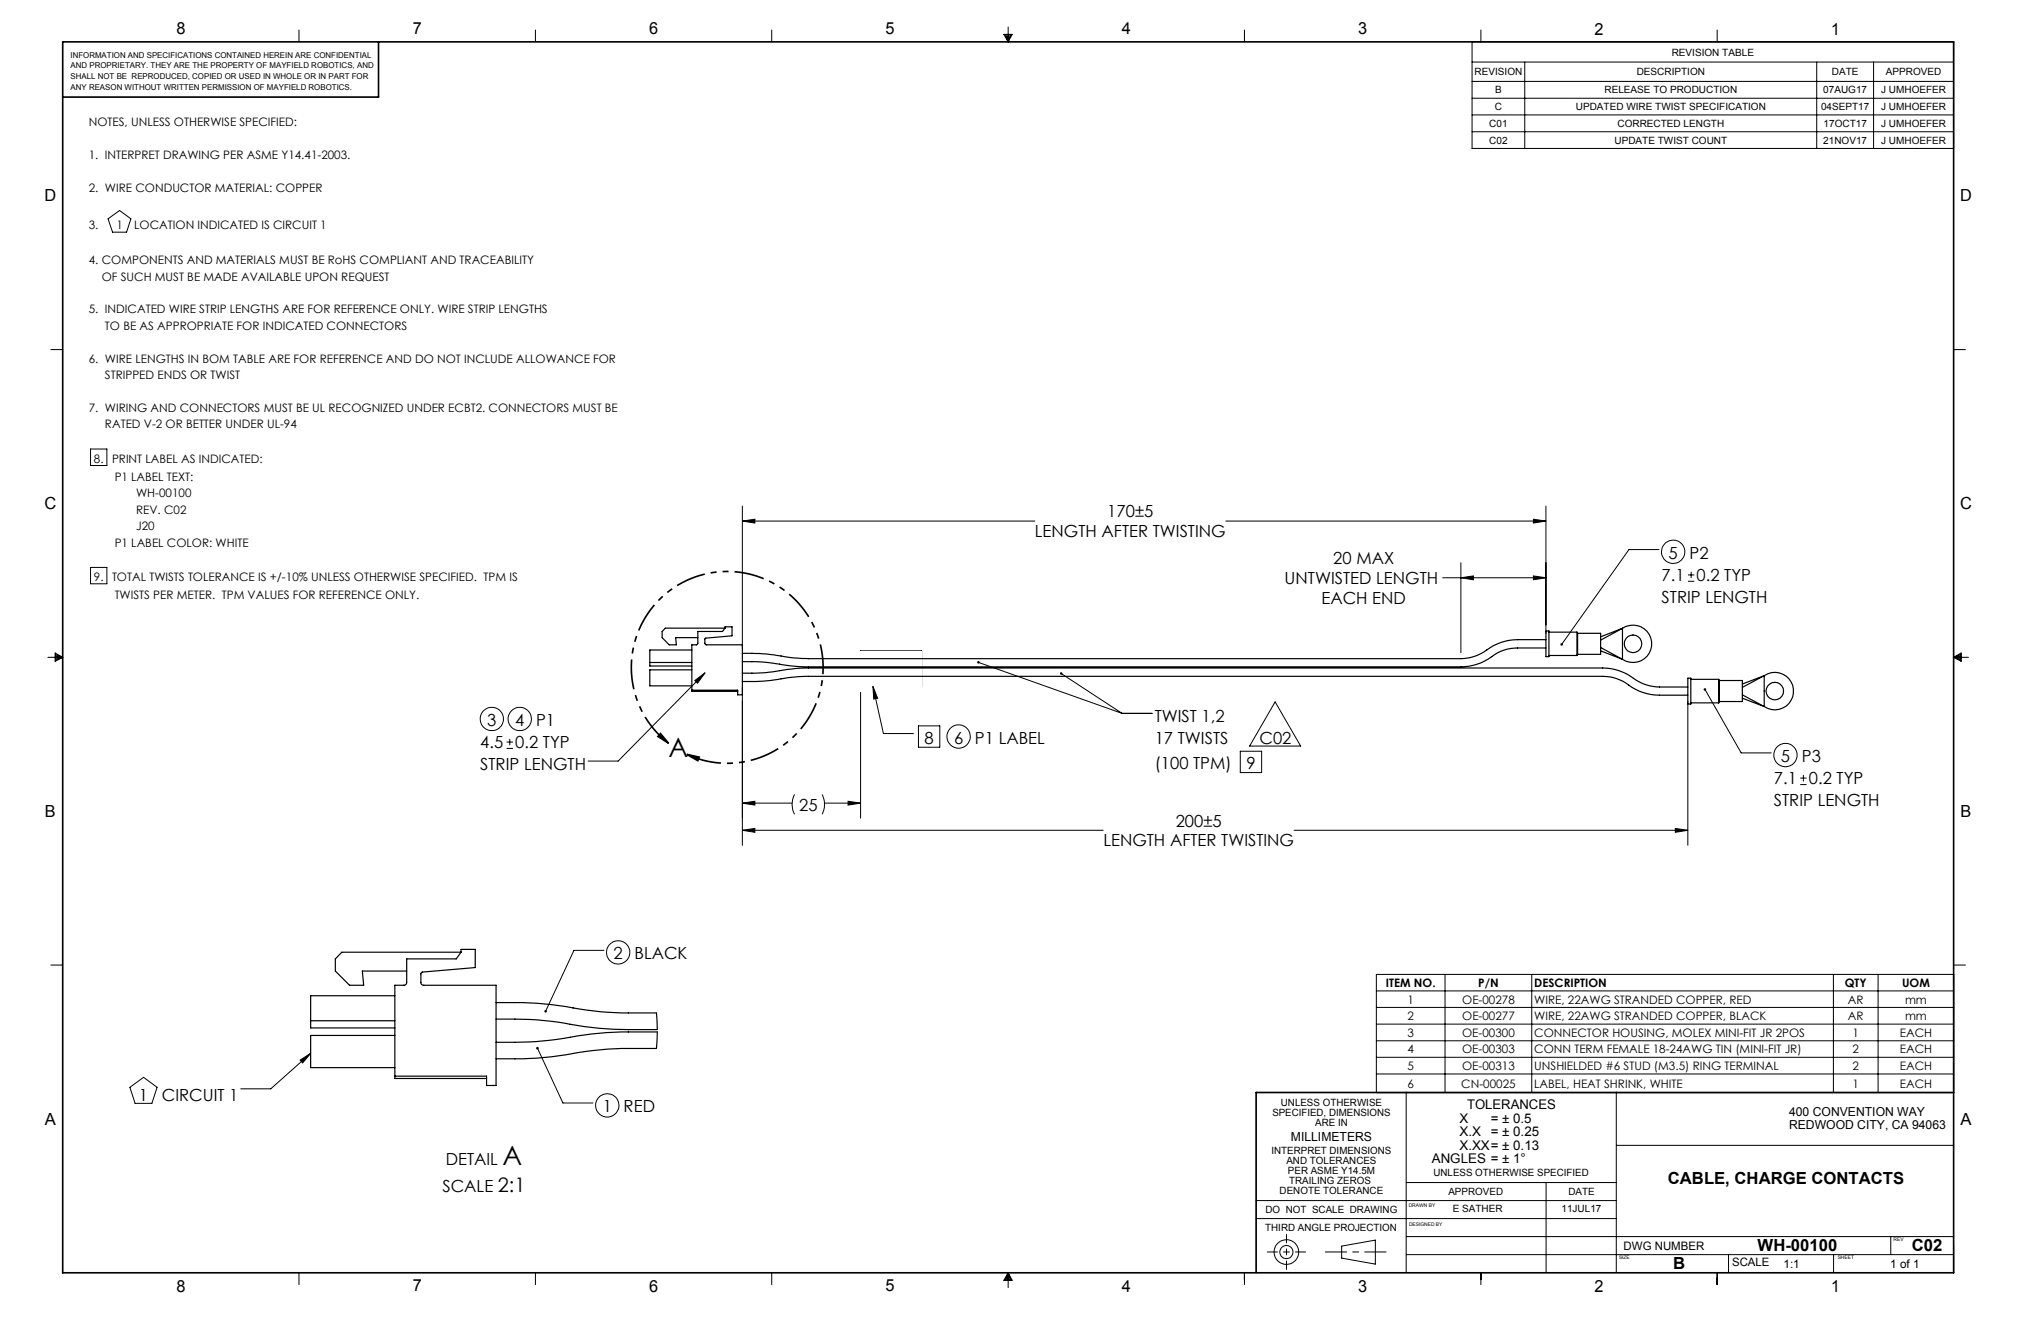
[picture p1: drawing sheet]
<svg xmlns="http://www.w3.org/2000/svg" width="432mm" height="279mm" viewBox="0 0 432 279" stroke-linecap="round" stroke-linejoin="round" font-family="sans-serif">
<g fill="none" stroke="#000" stroke-width=".21">
<path d="M63.3 6.4v2.5M113.3 6.4v2.5M163.3 6.4v2.5M212.4 7.3h1.7l-.8 1.6zM212.7 7.3l.6 1.6M213 7.3l.3 1.6M213.3 5.7v3.2M213.5 7.3l-.2 1.6M213.9 7.3l-.6 1.6M263.3 6.4v2.5M313.3 6.4v2.5M363.3 6.4v2.5"/>
<path d="M10.8 73.9h2.5M413.3 73.9h2.5M157.1 110.2l2.6-.4v.8zM157.1 107v30.2M157.1 110.2h61.8M259.3 110.2h67.8M309.1 119v19M324.4 109.8l2.7 .4-2.7 .4zM327.1 107v27M10.1 139h3.2M11.7 138.1l1.6 .9-1.6 .9zM11.7 138.4l1.6 .6"/>
<path d="M11.7 138.7l1.6 .3M13.3 139l-1.6 .6M13.3 139l-1.6 .3M182.1 137.7h12.9v7.5h-12.9zM305.2 122.2h21.9M309.1 122.2l2.6-.4v.8zM324.4 121.8l2.7 .4-2.7 .4zM413.3 139h3.2M413.3 139l1.6-.9v1.8zM413.3 139l1.6 .6M413.3 139l1.6 .3M414.9 138.4l-1.6 .6"/>
<path d="M414.9 138.7l-1.6 .3M157.1 145.4v33.4M357.1 148.3v30.5M157.1 175.6l2.6-.4v.8zM157.1 175.6h76.3M168.1 168a4.4 4.4 0 0 0 0 4.2M174 168a4.7 4.7 0 0 1 0 4.2M273.8 175.6h83.3M354.4 175.2l2.7 .4-2.7 .4zM10.8 204.1h2.5M413.3 204.1h2.5M297.5 231.1v38.1"/>
<path d="M341.9 231.1v38.1M265.7 257.7h76.2M265.7 253.9h76.2M297.5 250.1h44.4M327.1 250.1v19.1M341.9 242.3h71.4M63.3 269.2v2.5M113.3 269.2v2.5M163.3 269.2v2.5M213.3 269.2v3.1M213.3 269.2l.8 1.6h-1.7zM213.3 269.2l-.6 1.6"/>
<path d="M213.3 269.2l-.3 1.6M213.3 269.2l.6 1.6M213.3 269.2l.2 1.6M263.3 269.2v2.5M283.8 263.6l7.2-1.3v5.1l-7.2-1.3zM297.5 265.4h115.8M297.5 261.5h115.8M313.3 269.2v2.5M363.3 269.2v2.5M365.7 265.4v3.8M387.9 265.4v3.8M400 261.5v3.9"/>
<path d="M413.3 263.6v5.6"/>
<circle cx="272.2" cy="264.8" r="2.6"/>
<circle cx="272.2" cy="264.8" r="1.38"/>
</g>
<path d="M293.2 264.8h-12.8" fill="none" stroke="#000" stroke-width=".21" stroke-dasharray="15.2 1.3 1.3 1.3" stroke-dashoffset="10.7"/>
<path d="M276.2 264.8h-8.1" fill="none" stroke="#000" stroke-width=".21" stroke-dasharray="15.2 1.3 1.3 1.3" stroke-dashoffset="13.1"/>
<path d="M272.2 268.5v-7.4" fill="none" stroke="#000" stroke-width=".21" stroke-dasharray="15.2 1.3 1.3 1.3" stroke-dashoffset="13.4"/>
<path d="M13.3 8.9h400v260.3h-400zM80.1 8.9v11.6h-66.8M413.3 231.1h-147.6v38.1" fill="none" stroke="#000" stroke-width=".35"/>
<path d="M157.1 110.2l2.6-.4v.8zM324.4 109.8l2.7 .4-2.7 .4zM354.4 175.2l2.7 .4-2.7 .4zM157.1 175.6l2.6-.4v.8zM309.1 122.2l2.6-.4v.8zM324.4 121.8l2.7 .4-2.7 .4z" fill="#000"/>
<path d="M182.1 137.7h12.9v7.5h-12.9z" fill-rule="evenodd" fill="#fff"/>
<g fill="none" stroke="#000" stroke-width=".21">
<path d="M311.4 8.9h101.9v22.5h-101.9zM311.4 13.1h101.9M311.4 17.2h101.9M322.6 13.1v18.3M384.4 13.1v18.3M396.4 13.1v18.3M311.4 20.8h101.9M311.4 24.3h101.9M311.4 27.9h101.9M22.9 46.3l2.4-1.8 2.4 1.8-.9 2.8h-3zM19.2 95h3.4v3.5h-3.4zM351 116.2h-6.4l-14.2 20.1"/>
<path d="M19.2 120h3.4v3.5h-3.4zM357.1 122.9h1.4M357.1 121.6h1.4M357.8 120.9v1.4M107.2 158.3h1.3M107.2 157h1.3M107.8 156.3v1.3M147 143.9l2.2-1.6-1.6 2.2zM149.2 142.3l-18.4 18.7h-6.4M157.1 148.2v24.8M182.1 146.4v26.6M184.7 145.2l1 2.5-.8 .1z"/>
<path d="M184.7 145.2l2.2 10h6.4M194.3 153.5h4.5v4.5h-4.5zM207 140.1l30.4 10.8M224.5 142.5l12.9 8.4M237.4 150.9h6.3M262.4 158.9h4.5v4.5h-4.5zM269.8 148.4l5.4 9.4h-10.8zM360.7 145.8l7.7 13.4h6.3M157.1 169.9l2.6-.4v.8zM157.1 169.9h10.5M174.4 169.9h7.7M179.4 169.5l2.7 .4-2.7 .4z"/>
<path d="M380.9 165.9h1.3M380.9 164.6h1.3M381.5 163.9v1.4M127.8 201h-6.4l-6 12.9M291.2 206.1h122.1v25h-122.1zM291.2 209.6h122.1M291.2 213.1h122.1M291.2 216.6h122.1M305.7 206.1v25M324.1 206.1v25M387.9 206.1v25M397.3 206.1v25"/>
<path d="M27.5 230l2.9-2.1 2.8 2.1-1.1 3.4h-3.5zM63.5 224.2l2.2-1.4-1.7 2zM65.7 222.8l-8.4 7.5h-6.4M113.7 221.7l5.4 11.6h6.3M291.2 220.1h122.1M291.2 223.6h122.1M291.2 227.2h122.1"/>
<circle cx="354" cy="116.7" r="2.47"/>
<circle cx="104.1" cy="152.1" r="2.46"/>
<circle cx="109.9" cy="152.1" r="2.46"/>
<circle cx="202.8" cy="155.8" r="2.46"/>
<circle cx="377.7" cy="159.7" r="2.46"/>
<circle cx="130.8" cy="201.4" r="2.46"/>
<circle cx="128.5" cy="233.8" r="2.46"/>
</g>
<path d="M145.3 159.6a20.3 20.3 0 0 0 28.8-18.7 20.3 20.3 0 0 0-29.3-17.9 20.3 20.3 0 0 0-3.3 34.2" fill="none" stroke="#000" stroke-width=".35" stroke-dasharray="6.3 1.3 1.3 1.3 1.3 1.3" stroke-dashoffset="-1.1" stroke-linecap="butt"/>
<path d="M141.5 157.2l-2.3-1.4 .5-.6 1.8 2M145.3 159.6l2.6 .5-.3 .8-2.3-1.3" fill="none" stroke="#000" stroke-width=".35" stroke-dasharray="6.3 1.3 1.3 1.3 1.3 1.3" stroke-linecap="butt"/>
<g fill="#000">
<path d="M139.7 155.2l1.8 2-2.3-1.4zM145.3 159.6l2.6 .5-.3 .8z"/>
<path d="M224.3 142.2l.2 .3-.2-.2a.28 .28 0 0 0 .3 .4 .28 .28 0 0 0 .2-.4 .28 .28 0 0 0-.5-.1zM206.8 139.9l.2 .2-.3-.1a.27 .27 0 0 0 .3 .3 .27 .27 0 0 0 .2-.4 .27 .27 0 0 0-.4 0zM330.2 136.1v.4l.2-.2-.2 .2a.27 .27 0 0 0 .5-.2 .27 .27 0 0 0-.5-.2zM360.5 145.6a.28 .28 0 0 0 0 .5 .28 .28 0 0 0 .4-.2 .28 .28 0 0 0-.3-.3l.1 .2zM147 143.9l2.2-1.6-1.6 2.2zM184.7 145.2l1 2.5-.8 .1zM63.5 224.2l2.2-1.4-1.7 2zM113.5 221.5a.28 .28 0 0 0 0 .4 .28 .28 0 0 0 .5-.2 .28 .28 0 0 0-.4-.3l.1 .3zM115.3 213.6l-.1 .4 .1 .1 .1-.2-.1 .2h.2a.28 .28 0 0 0 .2-.3 .28 .28 0 0 0-.4-.2z"/>
<path d="M179.4 169.5l2.7 .4-2.7 .4zM157.1 169.9l2.6-.4v.8z"/>
</g>
<g fill="none" stroke="#000" stroke-width=".25">
<path d="M146.4 137.5h-8.9v3.4h8.9M153.4 132.9v-.3h1.5v1.9l-5.6 .5-.2 .1v1l.3 .3h7.7v10.6h-1v-1h-9.7M153.4 132.9l-.5 .7h-5.3v2.6l-.2 .2h-1v9.6M153.4 132.9h-12.6l-.7 .7v1.3l1.5 1.5h1.5l-.2-1.5h4.7M327.1 137.1h-6a9.3 9.3 0 0 0-6.2 2.3l-1.6 .8-1.6 .5-2.6 .3h-138.8l-3.1-.2-3-.4a34.2 34.2 0 0 0-7.1-.5M327.1 135.3h-6a11.3 11.3 0 0 0-7.2 2.6l-1.3 .7-1.3 .4-2.2 .3h-138l-3.7-.2-2.9-.5a41.3 41.3 0 0 0-7.4-.4M327.1 133.5h.6v5.4h-.6zM327.7 133.7h5.9M327.7 138.6h5.9M333.6 133.7v4.9M333.6 133.7l.2 .2M333.8 133.9v4.5"/>
<path d="M333.8 133.9h4.8v4.5h-4.8M333.8 138.4l-.2 .2M338.6 136.9l4.7 2.6M338.6 137.7l4.7 1.8M343.3 132.9a4 4 0 0 1 6.1 3.3 4 4 0 0 1-6.1 3.3M343.3 132.9v6.6M343.3 132.9l-4.7 2.5M343.3 132.9l-4.7 1.8M137.5 140.1h8.9M146.4 146v.2h9.7M146.4 141.7h-8.9v3.4h8.9M157.1 144.1a45.7 45.7 0 0 0 10.3-.8l3-.2h168.7a9.5 9.5 0 0 1 6.2 2.3l1.5 .8 2.5 .7 1.8 .1h6"/>
<path d="M157.1 142.4a53.5 53.5 0 0 0 10.9-1l2.3-.1h168.8a11.3 11.3 0 0 1 7.1 2.6l2 .9 2.1 .5h6.8M357.1 143.4h.6v5.5h-.6zM357.7 143.7h5.9M357.7 148.7h5.9M363.6 143.7v5M363.6 143.7l.1 .2M363.7 143.9v4.5M363.7 143.9h4.9v4.5h-4.9M363.7 148.4l-.1 .3M368.6 147l4.6 2.4M368.6 147.7l4.6 1.7M373.2 142.9a4 4 0 0 1 6.2 3.3 4 4 0 0 1-6.2 3.2"/>
<path d="M373.2 142.9v6.5M373.2 142.9l-4.6 2.5M373.2 142.9l-4.6 1.8M65.7 215.9h17.8M83.5 210.6h-17.8v6.8h17.8M83.5 219h-17.8v6.8h17.8M97.5 201.4v-.6h3v3.8l-11.2 1-.3 .3v1.9a.6 .6 0 0 0 .6 .6h15.4v21.2h-2.1v-2h-19.4M97.5 201.4l-1 1.4h-10.5v5a.6 .6 0 0 1-.6 .6h-1.9v19.2M97.5 201.4h-25.2l-1.4 1.4v2.6l3 3h3l-.2-3h9.3M105 215.5a80.4 80.4 0 0 1 18.7 1.6l6.2 .6 9.1 .1M105 212.1a83.4 83.4 0 0 1 19.1 1.5l3 .4 4.4 .2h7.4M139 218.3h-6.1a76.8 76.8 0 0 0-15.2 1.6l-5.8 .5-6.9 .1"/>
<path d="M83.5 227.6v.5h19.4M138.9 221.8h-6a80.2 80.2 0 0 0-14.7 1.5l-4.6 .5-8.6 .1"/>
<circle cx="345.5" cy="136.2" r="1.85"/>
<circle cx="375.5" cy="146.2" r="1.86"/>
</g>
<path d="M139.1 217.7l-.2-3.5M138.9 221.7l.2-3.5" fill="none" stroke="#000" stroke-width=".25" stroke-dasharray="6.3 1.3 1.3 1.3 1.3 1.3"/>
<g font-size="5.6">
<text x="141.5" y="160.2">A</text>
<text x="106.3" y="246.5">A</text>
</g>
<text font-size="4.2" x="105.3" y="252">2:1</text>
<g font-size="3.5">
<text x="37.3" y="7.3">8</text>
<text x="87.3" y="7.3">7</text>
<text x="137.3" y="7.3">6</text>
<text x="187.3" y="7.3">5</text>
<text x="237.3" y="7.3">4</text>
<text x="287.4" y="7.3">3</text>
<text x="337.4" y="7.3">2</text>
<text x="387.4" y="7.3">1</text>
<text x="9.4" y="42.5">D</text>
<text x="414.7" y="42.5">D</text>
<text x="9.4" y="107.6">C</text>
<text x="414.7" y="107.7">C</text>
<text x="219" y="113.6">LENGTH AFTER TWISTING</text>
<text x="234.3" y="109.4">170±5</text>
<text x="282.1" y="119.3">20 MAX</text>
<text x="353" y="118.2">5 P2</text>
<text x="271.8" y="123.5">UNTWISTED LENGTH</text>
<text x="351.5" y="122.9">7.1</text>
<text x="358.9" y="122.9">0.2 TYP</text>
<text x="279.6" y="127.7">EACH END</text>
<text x="351.5" y="127.4">STRIP LENGTH</text>
<text x="103.1" y="153.5">3</text>
<text x="109" y="153.5">4 P1</text>
<text x="244.3" y="152.7">TWIST 1,2</text>
<text x="101.6" y="158.3">4.5</text>
<text x="109" y="158.3">0.2 TYP</text>
<text x="195.6" y="157.3">8</text>
<text x="201.8" y="157.3">6 P1 LABEL</text>
<text x="244.3" y="157.3">17 TWISTS</text>
<text x="266.5" y="157.3">C02</text>
<text x="376.8" y="161.2">5 P3</text>
<text x="101.6" y="162.8">STRIP LENGTH</text>
<text x="244.3" y="162.6">(100 TPM)</text>
<text x="263.7" y="162.6">9</text>
<text x="375.3" y="165.9">7.1</text>
<text x="382.7" y="165.9">0.2 TYP</text>
<text x="9.5" y="172.7">B</text>
<text x="169.1" y="171.5">25</text>
<text x="375.3" y="170.4">STRIP LENGTH</text>
<text x="414.8" y="172.8">B</text>
<text x="233.4" y="179">LENGTH AFTER TWISTING</text>
<text x="248.7" y="174.8">200±5</text>
<text x="129.8" y="202.9">2 BLACK</text>
<text x="29.4" y="232.8">1</text>
<text x="34.2" y="232.8">CIRCUIT 1</text>
<text x="9.5" y="237.9">A</text>
<text x="127.5" y="235.3">1 RED</text>
<text x="414.8" y="237.9">A</text>
<text x="94.3" y="246.5">DETAIL</text>
<text x="352.9" y="250.5">CABLE, CHARGE CONTACTS</text>
<text x="93.6" y="252">SCALE</text>
<text x="354" y="268.5">B</text>
<text x="371.8" y="264.7">WH-00100</text>
<text x="404.5" y="264.6">C02</text>
<text x="37.3" y="273.2">8</text>
<text x="87.3" y="273.1">7</text>
<text x="137.3" y="273.2">6</text>
<text x="187.3" y="273.1">5</text>
<text x="237.3" y="273.2">4</text>
<text x="287.4" y="273.2">3</text>
<text x="337.4" y="273.2">2</text>
<text x="387.4" y="273.2">1</text>
</g>
<g font-size="2.8">
<text x="308.8" y="237.5">X</text>
<text x="310.4" y="234.6">TOLERANCES</text>
<text x="315.4" y="237.5">= ± 0.5</text>
<text x="308.8" y="243.2">X.XX= ± 0.13</text>
<text x="308.8" y="240.3">X.X</text>
<text x="315.4" y="240.3">= ± 0.25</text>
<text x="302.9" y="246.1">ANGLES = ± 1°</text>
</g>
<g font-size="2.6">
<text x="378.5" y="238.9">REDWOOD CITY, CA 94063</text>
<text x="378.5" y="236.1">400 CONVENTION WAY</text>
<text x="273.1" y="241.4">MILLIMETERS</text>
</g>
<g font-size="2.5">
<text x="18.8" y="26.6">NOTES, UNLESS OTHERWISE SPECIFIED:</text>
<text x="18.8" y="33.6">1. INTERPRET DRAWING PER ASME Y14.41-2003.</text>
<text x="18.8" y="40.5">2. WIRE CONDUCTOR MATERIAL: COPPER</text>
<text x="18.8" y="48.5">3.</text>
<text x="24.6" y="48.5">1</text>
<text x="28.4" y="48.5">LOCATION INDICATED IS CIRCUIT 1</text>
<text x="18.8" y="55.9">4. COMPONENTS AND MATERIALS MUST BE RoHS COMPLIANT AND TRACEABILITY</text>
<text x="21.5" y="59.4">OF SUCH MUST BE MADE AVAILABLE UPON REQUEST</text>
<text x="18.8" y="66.3">5. INDICATED WIRE STRIP LENGTHS ARE FOR REFERENCE ONLY. WIRE STRIP LENGTHS</text>
<text x="22.2" y="69.8">TO BE AS APPROPRIATE FOR INDICATED CONNECTORS</text>
<text x="18.8" y="76.7">6. WIRE LENGTHS IN BOM TABLE ARE FOR REFERENCE AND DO NOT INCLUDE ALLOWANCE FOR</text>
<text x="22.2" y="80.2">STRIPPED ENDS OR TWIST</text>
<text x="18.8" y="87.1">7. WIRING AND CONNECTORS MUST BE UL RECOGNIZED UNDER ECBT2. CONNECTORS MUST BE</text>
<text x="22.2" y="90.6">RATED V-2 OR BETTER UNDER UL-94</text>
<text x="19.9" y="97.9">8.</text>
<text x="23.7" y="97.9">PRINT LABEL AS INDICATED:</text>
<text x="24.3" y="101.7">P1 LABEL TEXT:</text>
<text x="28.8" y="105.2">WH-00100</text>
<text x="28.8" y="108.7">REV. C02</text>
<text x="28.8" y="112.1">J20</text>
<text x="24.3" y="115.6">P1 LABEL COLOR: WHITE</text>
<text x="19.9" y="122.9">9.</text>
<text x="23.7" y="122.9">TOTAL TWISTS TOLERANCE IS +/-10% UNLESS OTHERWISE SPECIFIED. TPM IS</text>
<text x="24.3" y="126.8">TWISTS PER METER. TPM VALUES FOR REFERENCE ONLY.</text>
<text x="293.2" y="208.7">ITEM NO.</text>
<text x="312.7" y="208.7">P/N</text>
<text x="324.6" y="208.7">DESCRIPTION</text>
<text x="390.3" y="208.7">QTY</text>
<text x="402.4" y="208.7">UOM</text>
<text x="297.8" y="215.8">2</text>
<text x="297.8" y="212.2">1</text>
<text x="309.3" y="215.8">OE-00277</text>
<text x="309.3" y="212.2">OE-00278</text>
<text x="324.6" y="215.8">WIRE, 22AWG STRANDED COPPER, BLACK</text>
<text x="324.6" y="212.2">WIRE, 22AWG STRANDED COPPER, RED</text>
<text x="390.9" y="215.8">AR</text>
<text x="390.9" y="212.2">AR</text>
<text x="403" y="215.8">mm</text>
<text x="403" y="212.2">mm</text>
<text x="297.8" y="219.3">3</text>
<text x="309.3" y="219.3">OE-00300</text>
<text x="324.6" y="219.3">CONNECTOR HOUSING, MOLEX MINI-FIT JR 2POS</text>
<text x="391.9" y="219.3">1</text>
<text x="401.9" y="219.3">EACH</text>
<text x="297.8" y="222.8">4</text>
<text x="297.8" y="226.3">5</text>
<text x="309.3" y="222.8">OE-00303</text>
<text x="309.3" y="226.3">OE-00313</text>
<text x="324.6" y="222.8">CONN TERM FEMALE 18-24AWG TIN (MINI-FIT JR)</text>
<text x="324.6" y="226.3">UNSHIELDED #6 STUD (M3.5) RING TERMINAL</text>
<text x="391.9" y="222.8">2</text>
<text x="391.9" y="226.3">2</text>
<text x="401.9" y="222.8">EACH</text>
<text x="401.9" y="226.3">EACH</text>
<text x="297.8" y="230">6</text>
<text x="309.2" y="230">CN-00025</text>
<text x="324.6" y="230">LABEL, HEAT SHRINK, WHITE</text>
<text x="391.9" y="230">1</text>
<text x="401.9" y="230">EACH</text>
<text x="343.5" y="264.3">DWG NUMBER</text>
<text x="377.3" y="268.1">1:1</text>
<text x="399.9" y="268.1">1 of 1</text>
</g>
<text font-size="2.4" x="366.5" y="267.8">SCALE</text>
<g font-size="2.1">
<text x="353.7" y="11.8">REVISION TABLE</text>
<text x="312" y="15.9">REVISION</text>
<text x="346.3" y="15.9">DESCRIPTION</text>
<text x="387.6" y="15.9">DATE</text>
<text x="399" y="15.9">APPROVED</text>
<text x="316.3" y="23.3">C</text>
<text x="316.3" y="19.8">B</text>
<text x="333.4" y="23.3">UPDATED WIRE TWIST SPECIFICATION</text>
<text x="339.4" y="19.8">RELEASE TO PRODUCTION</text>
<text x="385.3" y="23.3">04SEPT17</text>
<text x="385.7" y="19.8">07AUG17</text>
<text x="398" y="19.8">J UMHOEFER</text>
<text x="398" y="23.3">J UMHOEFER</text>
<text x="315.1" y="26.9">C01</text>
<text x="342.2" y="26.9">CORRECTED LENGTH</text>
<text x="385.8" y="26.9">17OCT17</text>
<text x="398" y="26.9">J UMHOEFER</text>
<text x="315.1" y="30.4">C02</text>
<text x="341.6" y="30.4">UPDATE TWIST COUNT</text>
<text x="385.7" y="30.4">21NOV17</text>
<text x="398" y="30.4">J UMHOEFER</text>
<text x="269.2" y="236.1">SPECIFIED, DIMENSIONS</text>
<text x="271" y="234">UNLESS OTHERWISE</text>
<text x="278.2" y="238.3">ARE IN</text>
<text x="269" y="244">INTERPRET DIMENSIONS</text>
<text x="272.2" y="246.1">AND TOLERANCES</text>
<text x="272.5" y="248.2">PER ASME Y14.5M</text>
<text x="272.8" y="250.4">TRAILING ZEROS</text>
<text x="303.3" y="248.8">UNLESS OTHERWISE SPECIFIED</text>
<text x="267.7" y="256.6">DO NOT SCALE DRAWING</text>
<text x="270.7" y="252.5">DENOTE TOLERANCE</text>
<text x="306.4" y="252.7">APPROVED</text>
<text x="307.3" y="256.4">E SATHER</text>
<text x="330.4" y="256.4">11JUL17</text>
<text x="331.8" y="252.7">DATE</text>
<text x="267.7" y="260.3">THIRD ANGLE PROJECTION</text>
</g>
<g font-size="1.7">
<text x="14.9" y="12.2">INFORMATION AND SPECIFICATIONS CONTAINED HEREIN ARE CONFIDENTIAL</text>
<text x="14.9" y="14.5">AND PROPRIETARY. THEY ARE THE PROPERTY OF MAYFIELD ROBOTICS, AND</text>
<text x="14.9" y="16.7">SHALL NOT BE REPRODUCED, COPIED OR USED IN WHOLE OR IN PART FOR</text>
<text x="14.9" y="19">ANY REASON WITHOUT WRITTEN PERMISSION OF MAYFIELD ROBOTICS.</text>
</g>
<g font-size="1.1">
<text x="298" y="255.2">DRAWN BY</text>
<text x="298.1" y="259.2">DESIGNED BY</text>
<text x="400.6" y="262.6">REV</text>
<text x="342.5" y="266.3">SIZE</text>
<text x="388.8" y="266.4">SHEET</text>
</g>
</svg>
